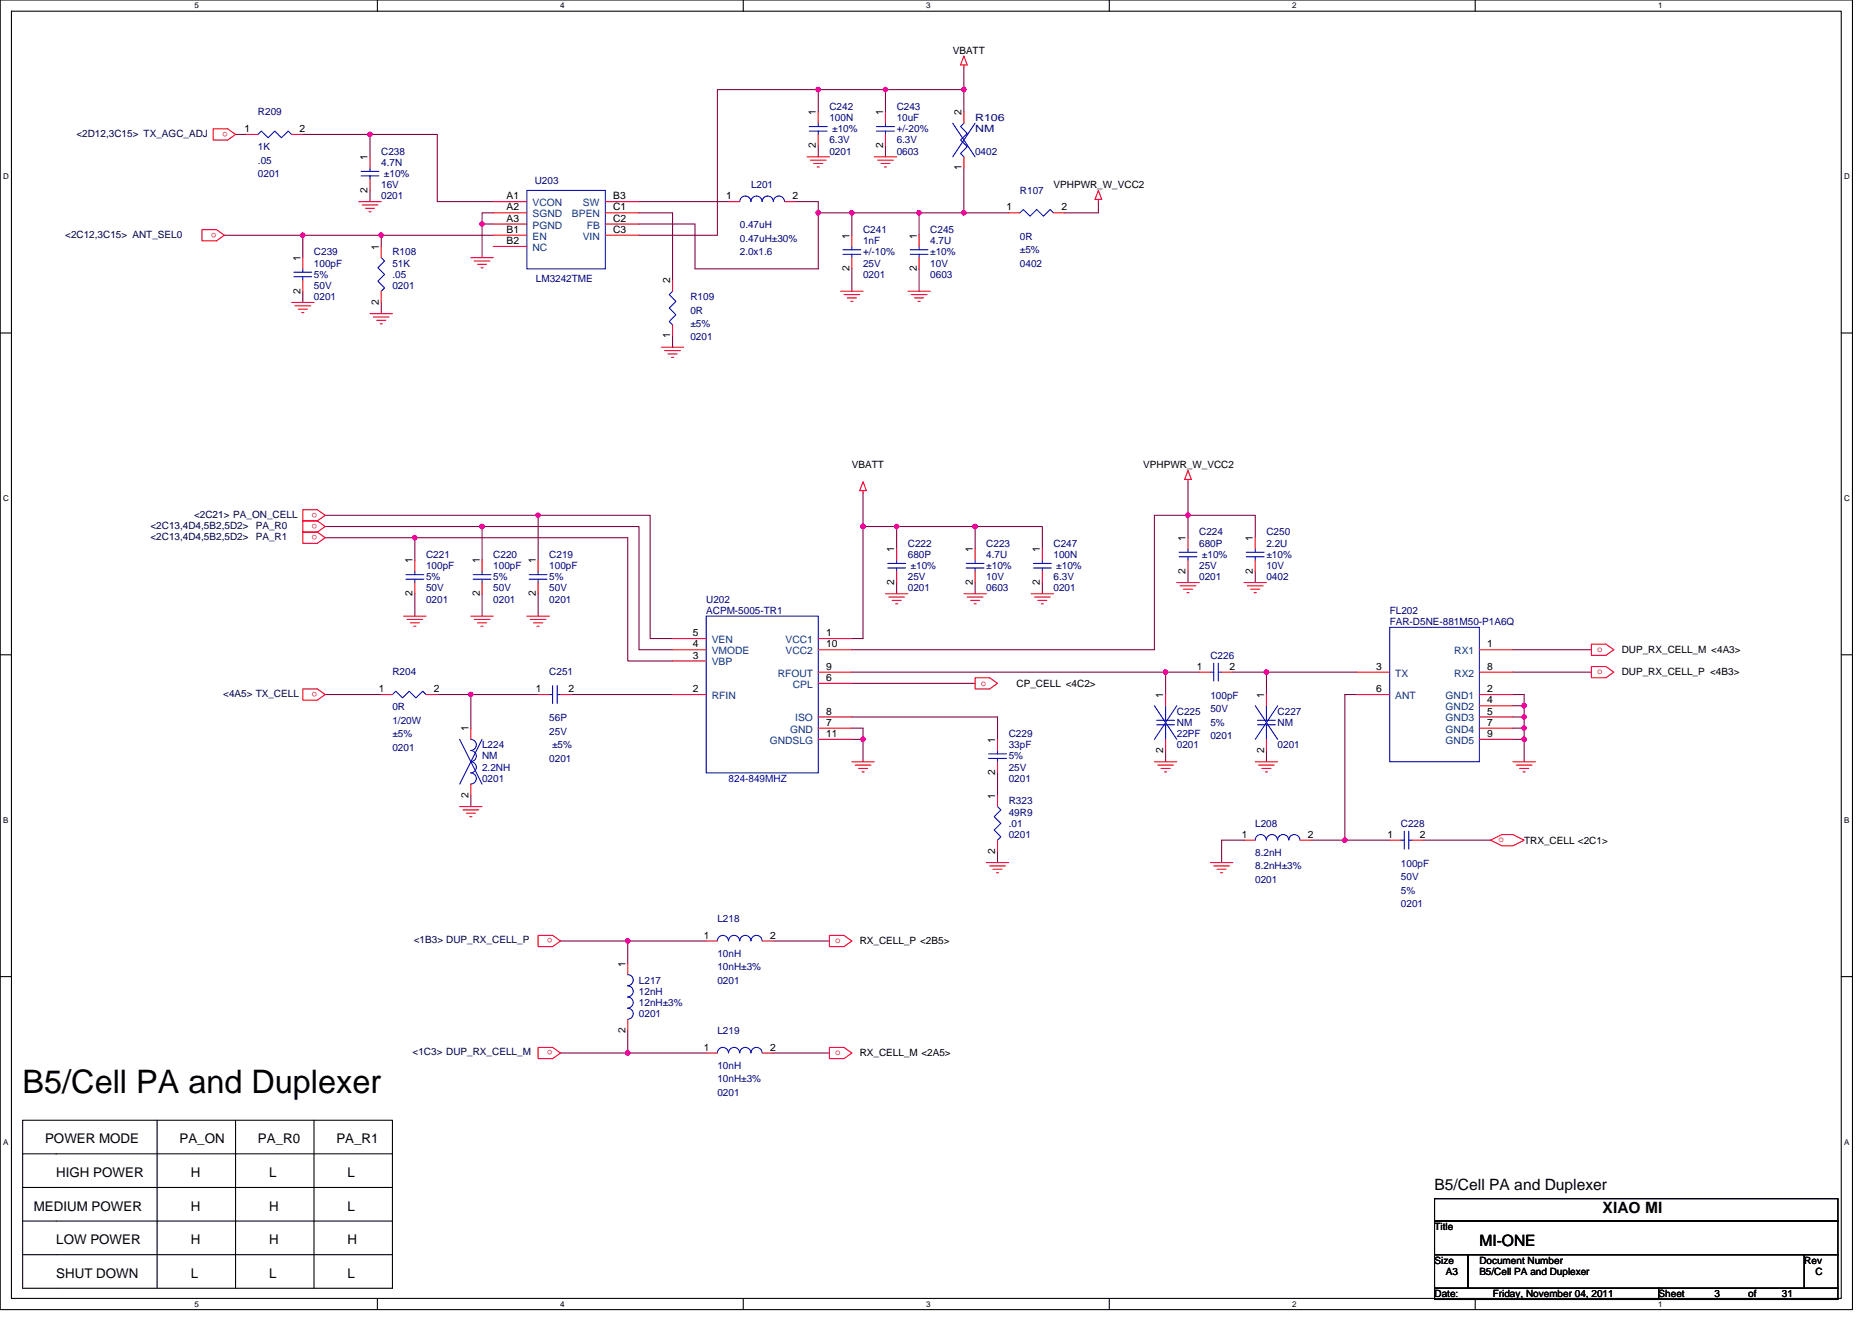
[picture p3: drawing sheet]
<svg xmlns="http://www.w3.org/2000/svg" width="297mm" height="210mm" viewBox="0 0 297 210" stroke-linecap="round" stroke-linejoin="round" font-family="sans-serif">
<path d="M0 0h293.9v207.9h-293.9zM1.8 1.8h290.4v204.3h-290.4z" fill="none" stroke="#000" stroke-width=".17"/>
<g fill="#fff">
<path d="M30.8 .2h.7v1.4h-.7z"/>
<path d="M30.8 206.3h.7v1.4h-.7z"/>
</g>
<path d="M59.9 0v1.8M59.9 206.1v1.8" fill="none" stroke="#000" stroke-width=".17"/>
<g fill="#fff">
<path d="M88.9 .2h.7v1.4h-.7z"/>
<path d="M88.9 206.3h.7v1.4h-.7z"/>
</g>
<path d="M117.9 0v1.8M117.9 206.1v1.8" fill="none" stroke="#000" stroke-width=".17"/>
<g fill="#fff">
<path d="M147 .2h.7v1.4h-.7z"/>
<path d="M147 206.3h.7v1.4h-.7z"/>
</g>
<path d="M176 0v1.8M176 206.1v1.8" fill="none" stroke="#000" stroke-width=".17"/>
<g fill="#fff">
<path d="M205 .2h.7v1.4h-.7z"/>
<path d="M205 206.3h.7v1.4h-.7z"/>
</g>
<path d="M234.1 0v1.8M234.1 206.1v1.8" fill="none" stroke="#000" stroke-width=".17"/>
<g fill="#fff">
<path d="M263.1 .2h.7v1.4h-.7z"/>
<path d="M263.1 206.3h.7v1.4h-.7z"/>
<path d="M.5 27.3h.9v1.4h-.9z"/>
<path d="M292.6 27.3h.9v1.4h-.9z"/>
<path d="M.5 78.4h.9v1.4h-.9z"/>
<path d="M292.6 78.4h.9v1.4h-.9z"/>
</g>
<path d="M0 52.9h1.8M292.2 52.9h1.7" fill="none" stroke="#000" stroke-width=".17"/>
<g fill="#fff">
<path d="M.5 129.5h.8v1.4h-.8z"/>
<path d="M292.6 129.5h.9v1.4h-.9z"/>
</g>
<path d="M0 103.9h1.8M292.2 103.9h1.7" fill="none" stroke="#000" stroke-width=".17"/>
<g fill="#fff">
<path d="M.5 180.5h.8v1.4h-.8z"/>
<path d="M292.6 180.5h.9v1.4h-.9z"/>
</g>
<g fill="none" stroke="#000" stroke-width=".17">
<path d="M0 155h1.8M292.2 155h1.7M3.6 177.8h58.7v26.7h-58.7zM24.9 177.8v26.7M37.4 177.8v26.7M49.8 177.8v26.7M3.6 183.1h58.7M3.6 188.5h58.7M3.6 193.8h58.7M3.6 199.1h58.7M227.6 190.2h64v3.6h-64zM227.6 193.8h64v5.3h-64z"/>
<path d="M227.6 199.1h5.4v5.4h-5.4zM233 199.1h53.3v5.4h-53.3zM286.3 199.1h5.3v5.4h-5.3zM227.6 204.5h35.6v1.7h-35.6zM263.2 204.5h28.4v1.7h-28.4z"/>
</g>
<g fill="none" stroke="#800040" stroke-width=".17">
<path d="M129.8 14.2h-16v23.1h-12.4M129.8 14.2v3.6M129.8 14.2h10.7M152.9 14.2h-12.4v3.6M152.9 14.2v3.6M152.9 10.7v3.5M35.6 37.3h12.4v3.6M37.4 21.3h1.8M48 21.3h10.7v3.6M48 37.3h12.5v1.8M58.7 21.3h10.7v10.7h8.9M58.7 30.2v1.8"/>
<path d="M60.5 37.3h17.8M78.3 35.6h-1.8v5.3M78.3 33.8h-1.8v1.8M101.4 33.8h5.3v10.7M101.4 32h14.2M126.3 32h3.5v1.8M129.8 33.8h5.4M129.8 23.1v1.8M129.8 33.8v8.9h-19.5v-7.1h-8.9M135.2 33.8h10.6M135.2 33.8v3.5M140.5 23.1v1.8"/>
<path d="M145.8 33.8v3.5M145.8 33.8h7.1M152.9 26.7v7.1h7.2M174.3 32v1.8h-5.4M48 46.2v1.8M60.5 48v1.8M106.7 53.3v1.8M135.2 42.7v3.5M145.8 42.7v3.5M136.9 78.2v5.4M188.5 76.5v5.3M51.6 81.8h33.8v7.1"/>
<path d="M51.6 83.6h24.9v5.3M51.6 85.3h14.2v3.6M65.8 85.3h33.8v19.6h7.1M65.8 94.2v3.6M76.5 83.6h24.9v19.5h5.3M76.5 94.2v3.6M85.4 81.8h17.8v19.5h3.5M85.4 94.2v3.6M136.9 83.6v17.7h-1.7M136.9 83.6h5.4M142.3 83.6v3.5M142.3 83.6h12.4"/>
<path d="M142.3 92.5v1.7M154.7 83.6h10.7v3.5M154.7 83.6v3.5M154.7 92.5v1.7M165.4 92.5v1.7M188.5 81.8h10.7v3.5M188.5 81.8h-5.3v21.3h-48M188.5 81.8v3.5M188.5 90.7v1.8M199.2 90.7v1.8M51.6 110.2h8.9M69.4 110.2h5.3v5.4"/>
<path d="M74.7 110.2h10.7M90.7 110.2h16M135.2 106.7h49.8M135.2 113.8h23.1v3.5M135.2 108.5h19.5M135.2 115.6h1.7v1.7M135.2 117.3h1.7M136.9 117.3v3.6M185 106.7v3.5M185 119.1v1.8M185 106.7h5.3M195.6 106.7h5.4"/>
<path d="M201 106.7v3.5M201 119.1v1.8M201 106.7h14.2M215.2 110.2h-1.8v23.1M240.1 103.1h12.4M240.1 106.7h12.4M240.1 110.2h1.7v1.8M240.1 112h1.7M240.1 113.8h1.7M240.1 115.6h1.7M240.1 117.3h1.7v3.6M241.8 112v1.8"/>
<path d="M241.8 113.8v1.8M241.8 115.6v1.7M74.7 126.2v1.8M158.3 122.7v3.5M158.3 135.1v1.8M197.4 133.3h-3.6v3.6M208.1 133.3h5.3M213.4 133.3h7.1M225.8 133.3h10.7M88.9 149.4h10.7v3.5M99.6 149.4h12.5M122.7 149.4h8.9"/>
<path d="M88.9 167.1h10.7M99.6 167.1h12.5M99.6 163.6v3.5M122.7 167.1h8.9"/>
</g>
<g fill="#f0f" stroke="#f0f" stroke-width=".17">
<circle cx="85.4" cy="81.8" r=".35"/>
<circle cx="76.5" cy="83.6" r=".35"/>
<circle cx="65.8" cy="85.3" r=".35"/>
<circle cx="184.9" cy="106.7" r=".35"/>
<circle cx="200.9" cy="106.7" r=".35"/>
<circle cx="213.4" cy="133.3" r=".35"/>
<circle cx="241.8" cy="112" r=".35"/>
<circle cx="241.8" cy="113.8" r=".35"/>
<circle cx="241.8" cy="117.3" r=".35"/>
<circle cx="136.9" cy="117.3" r=".35"/>
<circle cx="241.8" cy="115.6" r=".35"/>
<circle cx="99.6" cy="167.1" r=".35"/>
<circle cx="99.6" cy="149.3" r=".35"/>
<circle cx="58.7" cy="21.3" r=".35"/>
<circle cx="60.5" cy="37.3" r=".35"/>
<circle cx="135.2" cy="33.8" r=".35"/>
<circle cx="152.9" cy="14.2" r=".35"/>
<circle cx="74.7" cy="110.2" r=".35"/>
<circle cx="136.9" cy="83.6" r=".35"/>
<circle cx="154.7" cy="83.6" r=".35"/>
<circle cx="142.3" cy="83.6" r=".35"/>
<circle cx="188.5" cy="81.8" r=".35"/>
<circle cx="129.8" cy="14.2" r=".35"/>
<circle cx="140.5" cy="14.2" r=".35"/>
<circle cx="152.9" cy="33.8" r=".35"/>
<circle cx="145.8" cy="33.8" r=".35"/>
<circle cx="129.8" cy="33.8" r=".35"/>
<circle cx="76.5" cy="35.5" r=".35"/>
<circle cx="48" cy="37.3" r=".35"/>
</g>
<g fill="none" stroke="#f00" stroke-width=".17">
<path d="M129.8 17.8v1.8M140.5 17.8v1.8M152.9 8.9l.6 1.4h-1.1zM152.9 10.3v.4M152.9 17.8v1.8M32 36.4h2.4l1.2 .9-1.2 .9h-2.4zM33.8 20.4h2.3l1.3 .9-1.3 .9h-2.3zM39.2 21.3h1.7M46.3 21.3h1.7M56.9 32h3.6M57.5 32.5h2.5M58 33.1h1.4"/>
<path d="M58.5 33.6h.4M58.7 24.9v1.8M58.7 28.4v1.8M60.5 39.1v1.8M78.3 32h5.3M78.3 33.8h5.3M78.3 35.6h5.3M78.3 37.3h5.3M78.3 39.1h5.3M96.1 32h5.3M96.1 33.8h5.3M96.1 35.6h5.3"/>
<path d="M96.1 37.3h5.3M115.6 32h1.8M124.5 32h1.8M128.1 24.9h3.5M128.6 25.4h2.5M129.1 26h1.5M129.7 26.5h.3M129.8 21.3v1.8M135.2 37.3v1.8M138.7 24.9h3.6M139.3 25.4h2.4M139.8 26h1.4"/>
<path d="M140.3 26.5h.4M140.5 21.3v1.8M145.8 37.3v1.8M152.9 24.9v1.8M160.1 33.8h1.7M167.2 33.8h1.7M174.3 30.2l.5 1.4h-1zM174.3 31.6v.4M46.3 48h3.5M46.8 48.5h2.5M47.3 49.1h1.5M47.9 49.6h.3"/>
<path d="M48 40.9v1.8M48 44.4v1.8M58.7 49.8h3.6M59.2 50.3h2.5M59.8 50.8h1.4M60.3 51.4h.4M60.5 46.2v1.8M74.7 40.9h3.6M75.2 41.4h2.5M75.8 42h1.4M76.3 42.5h.4M104.9 55.1h3.6"/>
<path d="M105.5 55.6h2.5M106 56.2h1.4M106.5 56.7h.4M106.7 51.6v1.7M106.7 44.4v1.8M133.4 46.2h3.5M133.9 46.8h2.5M134.4 47.3h1.5M135 47.8h.3M135.2 40.9v1.8M144.1 46.2h3.5M144.6 46.8h2.5"/>
<path d="M145.1 47.3h1.5M145.7 47.8h.3M145.8 40.9v1.8M136.9 76.5l.6 1.4h-1.1zM136.9 77.9v.3M188.5 74.7l.5 1.4h-1zM188.5 76.1v.4M48 80.9h2.4l1.2 .9-1.2 .9h-2.4zM48 84.5h2.4l1.2 .8-1.2 .9h-2.4zM50.4 82.7l1.2 .9-1.2 .9M50.4 82.7h-2.4v1.8h2.4M64 97.8h3.6"/>
<path d="M64.6 98.3h2.5M65.1 98.8h1.4M65.7 99.4h.3M65.8 88.9v1.8M65.8 92.5v1.7M74.7 97.8h3.6M75.2 98.3h2.5M75.8 98.8h1.4M76.3 99.4h.4M76.5 88.9v1.8M76.5 92.5v1.7M83.6 97.8h3.6"/>
<path d="M84.1 98.3h2.5M84.7 98.8h1.4M85.2 99.4h.4M85.4 88.9v1.8M85.4 92.5v1.7M140.5 94.2h3.6M141 94.8h2.5M141.6 95.3h1.4M142.1 95.8h.3M142.3 87.1v1.8M142.3 90.7v1.8M152.9 94.2h3.6"/>
<path d="M153.5 94.8h2.5M154 95.3h1.4M154.6 95.8h.3M154.7 87.1v1.8M154.7 90.7v1.8M163.6 94.2h3.6M164.1 94.8h2.5M164.7 95.3h1.4M165.2 95.8h.4M165.4 87.1v1.8M165.4 90.7v1.8M186.7 92.5h3.6"/>
<path d="M187.3 93h2.5M187.8 93.5h1.4M188.3 94.1h.4M188.5 85.3v1.8M188.5 88.9v1.8M197.4 92.5h3.6M197.9 93h2.5M198.5 93.5h1.4M199 94.1h.3M199.2 85.3v1.8M199.2 88.9v1.8M48 109.3h2.4l1.2 .9-1.2 .9h-2.4z"/>
<path d="M60.5 110.2h1.8M67.6 110.2h1.8M74.7 115.6v1.7M85.4 110.2h1.8M88.9 110.2h1.8M106.7 110.2h5.4M106.7 104.9h5.4M106.7 103.1h5.4M106.7 101.3h5.4M129.8 101.3h5.4M129.8 103.1h5.4M129.8 106.7h5.4"/>
<path d="M129.8 113.8h5.4M129.8 108.5h5.4M129.8 115.6h5.4M129.8 117.3h5.4M154.7 107.6h2.3l1.3 .9-1.3 .8h-2.3zM158.3 117.3v1.8M185 110.2v1.8M185 117.3v1.8M190.3 106.7h1.8M193.8 106.7h1.8M201 110.2v1.8M201 117.3v1.8"/>
<path d="M215.2 110.2h5.3M215.2 106.7h5.3M234.7 103.1h5.4M234.7 106.7h5.4M234.7 110.2h5.4M234.7 112h5.4M234.7 113.8h5.4M234.7 115.6h5.4M234.7 117.3h5.4M252.5 102.2h2.3l1.3 .9-1.3 .9h-2.3zM252.5 105.8h2.3l1.3 .9-1.3 .9h-2.3zM72.9 128h3.6"/>
<path d="M73.5 128.5h2.5M74 129.1h1.4M74.5 129.6h.4M74.7 124.5v1.7M135.2 120.9h3.5M135.7 121.4h2.5M136.2 122h1.5M136.8 122.5h.3M156.5 136.9h3.6M157 137.4h2.5M157.6 138h1.4M158.1 138.5h.4"/>
<path d="M158.3 126.2v1.8M158.3 133.3v1.8M158.3 120.9v1.8M183.2 120.9h3.5M183.7 121.4h2.5M184.2 122h1.5M184.8 122.5h.3M192.1 136.9h3.5M192.6 137.4h2.5M193.1 138h1.5M193.7 138.5h.3M197.4 133.3h1.8"/>
<path d="M199.2 120.9h3.5M199.7 121.4h2.5M200.2 122h1.5M200.8 122.5h.3M206.3 133.3h1.8M220.5 133.3h1.8M224.1 133.3h1.7M236.5 133.3l1.8-.8h1.8l1.7 .8-1.7 .9h-1.8zM240.1 120.9h3.5M240.6 121.4h2.5M241.1 122h1.5M241.7 122.5h.3"/>
<path d="M85.4 148.5h2.3l1.2 .9-1.2 .8h-2.3zM99.6 152.9v1.8M112.1 149.4h1.7M120.9 149.4h1.8M131.6 148.5h2.3l1.3 .9-1.3 .8h-2.3zM85.4 166.2h2.3l1.2 .9-1.2 .9h-2.3zM99.6 161.8v1.8M112.1 167.1h1.7M120.9 167.1h1.8M131.6 166.2h2.3l1.3 .9-1.3 .9h-2.3z"/>
</g>
<g fill="none" stroke="#00f" stroke-width=".17">
<path d="M129.8 19.6v.5M140.5 19.6v.5M151.2 19.6l3.5 5.3M152.9 19.6l-.5 .5 1.1 1.1-1.1 1 1.1 1.1-1.1 1.1 .5 .5M154.7 19.6l-3.5 5.3M40.9 21.3l.6-.5 1 1.1 1.1-1.1 1.1 1.1 1-1.1 .6 .5M57.3 27.2h2.8M57.3 27.9h2.8M58.7 26.7v.5M58.7 27.9v.5M83.6 30.2h12.5v12.5h-12.5zM119.1 32a.88 .88 0 0 0-.8-.9 .88 .88 0 0 0-.9 .9"/>
<path d="M120.9 32a.88 .88 0 0 0-.9-.9 .88 .88 0 0 0-.8 .9M122.7 32a.88 .88 0 0 0-.9-.9 .88 .88 0 0 0-.9 .9M124.5 32a.88 .88 0 0 0-.9-.9 .88 .88 0 0 0-.9 .9M128.4 20.1h2.9M128.4 20.8h2.9M129.8 20.8v.5M133.7 39.6h2.9M135.2 39.1v.5M139.1 20.1h2.8M139.1 20.8h2.8M140.5 20.8v.5M144.4 39.6h2.9"/>
<path d="M145.8 39.1v.5M161.8 33.8l.6-.5 1 1 1.1-1 1.1 1 1-1 .6 .5M46.6 43.2h2.9M46.6 43.9h2.9M48 42.7v.5M48 43.9v.5M60.5 40.9l.5 .5-1 1.1 1 1.1-1 1 1 1.1-.5 .5M106.7 46.2l-.5 .6 1 1-1 1.1 1 1.1-1 1 .5 .6M133.7 40.4h2.9M135.2 40.4v.5M144.4 40.4h2.9M145.8 40.4v.5"/>
<path d="M64.4 91.2h2.8M64.4 91.9h2.8M65.8 90.7v.5M65.8 91.9v.6M75.1 91.2h2.8M75.1 91.9h2.8M76.5 90.7v.5M76.5 91.9v.6M84 91.2h2.8M84 91.9h2.8M85.4 90.7v.5M85.4 91.9v.6"/>
<path d="M112.1 97.8h17.7v24.9h-17.7zM140.9 89.4h2.8M140.9 90.1h2.8M142.3 88.9v.5M142.3 90.1v.6M153.3 89.4h2.8M153.3 90.1h2.8M154.7 88.9v.5M154.7 90.1v.6M164 89.4h2.8M164 90.1h2.8M165.4 88.9v.5"/>
<path d="M165.4 90.1v.6M187.1 87.7h2.8M187.1 88.4h2.8M188.5 87.1v.6M188.5 88.4v.5M197.8 87.7h2.8M197.8 88.4h2.8M199.2 87.1v.6M199.2 88.4v.5M220.5 99.6h14.2v21.3h-14.2zM62.3 110.2l.5-.5 1.1 1.1 1-1.1 1.1 1.1 1.1-1.1 .5 .5M72.9 117.3l3.6 7.2"/>
<path d="M74.7 117.3a.88 .88 0 0 1 .9 .9 .88 .88 0 0 1-.9 .9M74.7 119.1a.88 .88 0 0 1 .9 .9 .88 .88 0 0 1-.9 .9M76.5 117.3l-3.6 7.2M87.2 110.2h.5M87.7 108.8v2.9M88.4 108.8v2.9M88.4 110.2h.5M156.9 119.7h2.8M158.3 119.1v.6M183.2 112l3.5 5.3M183.5 114.3h2.9M183.5 115h2.9"/>
<path d="M185 112v2.3M185 115v2.3M186.7 112l-3.5 5.3M192.1 106.7h.5M192.6 105.3v2.8M193.3 105.3v2.8M193.3 106.7h.5M199.2 112l3.5 5.3M199.5 114.3h2.9M199.5 115h2.9M201 112v2.3M201 115v2.3"/>
<path d="M202.7 112l-3.5 5.3M74.7 120.9a.88 .88 0 0 1 .9 .9 .88 .88 0 0 1-.9 .9M74.7 122.7a.88 .88 0 0 1 .9 .9 .88 .88 0 0 1-.9 .8M156.9 120.4h2.8M158.3 128l.5 .5-1 1.1 1 1.1-1 1 1 1.1-.5 .6M158.3 120.4v.5M200.9 133.3a.88 .88 0 0 0-.8-.8 .88 .88 0 0 0-.9 .8M202.7 133.3a.88 .88 0 0 0-.9-.8 .88 .88 0 0 0-.8 .8M206.3 133.3a.89 .89 0 0 0-.9-.8 .89 .89 0 0 0-.9 .8 .88 .88 0 0 0-.9-.8 .88 .88 0 0 0-.9 .8M222.3 133.3h.5M222.8 131.9v2.9M223.5 131.9v2.9"/>
<path d="M223.5 133.3h.6M99.6 154.7a.88 .88 0 0 1 .9 .9 .88 .88 0 0 1-.9 .8 .89 .89 0 0 1 .9 .9 .89 .89 0 0 1-.9 .9 .89 .89 0 0 1 .9 .9 .89 .89 0 0 1-.9 .9M119.1 149.3a.89 .89 0 0 0-.8-.8 .89 .89 0 0 0-.9 .8 .89 .89 0 0 0-.9-.8 .89 .89 0 0 0-.9 .8 .88 .88 0 0 0-.9-.8 .88 .88 0 0 0-.9 .8M120.9 149.3a.88 .88 0 0 0-.9-.8 .88 .88 0 0 0-.8 .8M99.6 160a.88 .88 0 0 1 .9 .9 .88 .88 0 0 1-.9 .9M119.1 167.1a.89 .89 0 0 0-.8-.9 .89 .89 0 0 0-.9 .9 .89 .89 0 0 0-.9-.9 .89 .89 0 0 0-.9 .9 .88 .88 0 0 0-.9-.9 .88 .88 0 0 0-.9 .9M120.9 167.1a.88 .88 0 0 0-.9-.9 .88 .88 0 0 0-.8 .9"/>
</g>
<text font-size="5.1" x="3.6" y="173.5">B5/Cell PA and Duplexer</text>
<g font-size="2.5">
<text x="227.6" y="188.9">B5/Cell PA and Duplexer</text>
<text x="234.7" y="197.8">MI-ONE</text>
<text x="254.3" y="192.5">XIAO MI</text>
</g>
<g font-size="2.1">
<text x="7.2" y="181.5">POWER MODE</text>
<text x="28.5" y="181.5">PA_ON</text>
<text x="40.9" y="181.5">PA_R0</text>
<text x="53.4" y="181.5">PA_R1</text>
<text x="8.9" y="186.8">HIGH POWER</text>
<text x="30.3" y="186.8">H</text>
<text x="42.7" y="186.8">L</text>
<text x="55.2" y="186.8">L</text>
<text x="5.4" y="192.2">MEDIUM POWER</text>
<text x="8.9" y="197.5">LOW POWER</text>
<text x="30.3" y="192.2">H</text>
<text x="30.3" y="197.5">H</text>
<text x="42.7" y="192.2">H</text>
<text x="42.7" y="197.5">H</text>
<text x="55.2" y="192.2">L</text>
<text x="55.2" y="197.5">H</text>
<text x="8.9" y="202.8">SHUT DOWN</text>
<text x="30.3" y="202.8">L</text>
<text x="42.7" y="202.8">L</text>
<text x="55.2" y="202.8">L</text>
</g>
<g font-size="1.6">
<text x="151.2" y="8.5">VBATT</text>
<text x="38.8" y="21">1</text>
<text x="47.5" y="21">2</text>
<text x="129.5" y="23.5" transform="rotate(-90 129.5 23.5)">2</text>
<text x="129.5" y="18.3" transform="rotate(-90 129.5 18.3)">1</text>
<text x="140.1" y="23.5" transform="rotate(-90 140.1 23.5)">2</text>
<text x="140.1" y="18.3" transform="rotate(-90 140.1 18.3)">1</text>
<text x="152.6" y="18.3" transform="rotate(-90 152.6 18.3)">2</text>
<text x="58.3" y="25.4" transform="rotate(-90 58.3 25.4)">1</text>
<text x="152.6" y="27.1" transform="rotate(-90 152.6 27.1)">1</text>
<text x="167.2" y="29.9">VPHPWR_W_VCC2</text>
<text x="58.3" y="30.6" transform="rotate(-90 58.3 30.6)">2</text>
<text x="80.4" y="31.6">A1</text>
<text x="80.4" y="33.4">A2</text>
<text x="80.4" y="35.2">A3</text>
<text x="97.3" y="33.4">C1</text>
<text x="97.3" y="31.6">B3</text>
<text x="97.3" y="35.2">C2</text>
<text x="115.2" y="31.6">1</text>
<text x="125.7" y="31.6">2</text>
<text x="159.7" y="33.4">1</text>
<text x="168.4" y="33.4">2</text>
<text x="47.7" y="41.4" transform="rotate(-90 47.7 41.4)">1</text>
<text x="60.1" y="39.6" transform="rotate(-90 60.1 39.6)">1</text>
<text x="80.4" y="37">B1</text>
<text x="80.4" y="38.7">B2</text>
<text x="97.3" y="37">C3</text>
<text x="134.8" y="37.9" transform="rotate(-90 134.8 37.9)">1</text>
<text x="145.5" y="37.9" transform="rotate(-90 145.5 37.9)">1</text>
<text x="47.7" y="46.6" transform="rotate(-90 47.7 46.6)">2</text>
<text x="106.3" y="45" transform="rotate(-90 106.3 45)">2</text>
<text x="134.8" y="43.1" transform="rotate(-90 134.8 43.1)">2</text>
<text x="145.5" y="43.1" transform="rotate(-90 145.5 43.1)">2</text>
<text x="60.1" y="48.4" transform="rotate(-90 60.1 48.4)">2</text>
<text x="106.3" y="53.7" transform="rotate(-90 106.3 53.7)">1</text>
<text x="135.2" y="74.3">VBATT</text>
<text x="181.4" y="74.3">VPHPWR_W_VCC2</text>
<text x="65.4" y="89.4" transform="rotate(-90 65.4 89.4)">1</text>
<text x="76.1" y="89.4" transform="rotate(-90 76.1 89.4)">1</text>
<text x="85" y="89.4" transform="rotate(-90 85 89.4)">1</text>
<text x="141.9" y="87.7" transform="rotate(-90 141.9 87.7)">1</text>
<text x="154.3" y="87.7" transform="rotate(-90 154.3 87.7)">1</text>
<text x="165" y="87.7" transform="rotate(-90 165 87.7)">1</text>
<text x="188.1" y="85.9" transform="rotate(-90 188.1 85.9)">1</text>
<text x="198.8" y="85.9" transform="rotate(-90 198.8 85.9)">1</text>
<text x="65.4" y="94.6" transform="rotate(-90 65.4 94.6)">2</text>
<text x="76.1" y="94.6" transform="rotate(-90 76.1 94.6)">2</text>
<text x="85" y="94.6" transform="rotate(-90 85 94.6)">2</text>
<text x="141.9" y="92.8" transform="rotate(-90 141.9 92.8)">2</text>
<text x="154.3" y="92.8" transform="rotate(-90 154.3 92.8)">2</text>
<text x="165" y="92.8" transform="rotate(-90 165 92.8)">2</text>
<text x="188.1" y="91.1" transform="rotate(-90 188.1 91.1)">2</text>
<text x="198.8" y="91.1" transform="rotate(-90 198.8 91.1)">2</text>
<text x="109.9" y="101">5</text>
<text x="131.1" y="101">1</text>
<text x="109.9" y="104.5">3</text>
<text x="109.9" y="102.7">4</text>
<text x="131.1" y="106.3">9</text>
<text x="131.1" y="102.7">10</text>
<text x="189.9" y="106.3">1</text>
<text x="195.1" y="106.3">2</text>
<text x="218.4" y="106.3">3</text>
<text x="236" y="102.7">1</text>
<text x="236" y="106.3">8</text>
<text x="257.3" y="103.7">DUP_RX_CELL_M &lt;4A3&gt;</text>
<text x="257.3" y="107.2">DUP_RX_CELL_P &lt;4B3&gt;</text>
<text x="60.1" y="109.9">1</text>
<text x="68.9" y="109.9">2</text>
<text x="85" y="109.9">1</text>
<text x="90.2" y="109.9">2</text>
<text x="109.9" y="109.9">2</text>
<text x="131.1" y="108.1">6</text>
<text x="131.1" y="113.4">8</text>
<text x="161.3" y="109">CP_CELL &lt;4C2&gt;</text>
<text x="184.6" y="110.8" transform="rotate(-90 184.6 110.8)">1</text>
<text x="200.6" y="110.8" transform="rotate(-90 200.6 110.8)">1</text>
<text x="218.4" y="109.9">6</text>
<text x="236" y="109.9">2</text>
<text x="236" y="111.6">4</text>
<text x="236" y="113.4">5</text>
<text x="74.3" y="116.1" transform="rotate(-90 74.3 116.1)">1</text>
<text x="131.1" y="117">11</text>
<text x="131.1" y="115.2">7</text>
<text x="157.9" y="117.9" transform="rotate(-90 157.9 117.9)">1</text>
<text x="184.6" y="119.5" transform="rotate(-90 184.6 119.5)">2</text>
<text x="200.6" y="119.5" transform="rotate(-90 200.6 119.5)">2</text>
<text x="236" y="115.2">7</text>
<text x="236" y="117">9</text>
<text x="157.9" y="123.1" transform="rotate(-90 157.9 123.1)">2</text>
<text x="74.3" y="126.6" transform="rotate(-90 74.3 126.6)">2</text>
<text x="157.9" y="126.8" transform="rotate(-90 157.9 126.8)">1</text>
<text x="157.9" y="135.5" transform="rotate(-90 157.9 135.5)">2</text>
<text x="197" y="133">1</text>
<text x="207.5" y="133">2</text>
<text x="220.2" y="133">1</text>
<text x="225.3" y="133">2</text>
<text x="241.8" y="133.9">TRX_CELL &lt;2C1&gt;</text>
<text x="111.7" y="149">1</text>
<text x="122.2" y="149">2</text>
<text x="136.4" y="149.9">RX_CELL_P &lt;2B5&gt;</text>
<text x="99.2" y="153.4" transform="rotate(-90 99.2 153.4)">1</text>
<text x="99.2" y="164" transform="rotate(-90 99.2 164)">2</text>
<text x="111.7" y="166.8">1</text>
<text x="122.2" y="166.8">2</text>
<text x="136.4" y="167.7">RX_CELL_M &lt;2A5&gt;</text>
<text x="227.6" y="195.2">Title</text>
<text x="227.6" y="200.6">Size</text>
<text x="229.4" y="202.3">A3</text>
<text x="234.7" y="200.6">Document Number</text>
<text x="234.7" y="202.3">B5/Cell PA and Duplexer</text>
<text x="286.3" y="200.6">Rev</text>
<text x="288.1" y="202.3">C</text>
<text x="227.6" y="205.9">Date:</text>
<text x="236.9" y="205.9">Friday, November 04, 2011</text>
<text x="263.2" y="205.9">Sheet</text>
<text x="272.1" y="205.9">3</text>
<text x="277.4" y="205.9">of</text>
<text x="282.7" y="205.9">31</text>
</g>
<g font-size="1.6" fill="#000080">
<text x="131.6" y="17.4">C242</text>
<text x="142.3" y="17.4">C243</text>
<text x="40.9" y="18.3">R209</text>
<text x="40.9" y="23.8">1K</text>
<text x="131.6" y="19.2">100N</text>
<text x="131.6" y="22.8">6.3V</text>
<text x="132.1" y="21">±10%</text>
<text x="142.3" y="19.2">10uF</text>
<text x="142.3" y="22.8">6.3V</text>
<text x="142.3" y="21">+/-20%</text>
<text x="154.7" y="19.2">R106</text>
<text x="154.7" y="21">NM</text>
<text x="40.9" y="26">.05</text>
<text x="40.9" y="28.1">0201</text>
<text x="60.5" y="24.5">C238</text>
<text x="60.5" y="26.3">4.7N</text>
<text x="60.5" y="29.9">16V</text>
<text x="60.9" y="28.1">±10%</text>
<text x="84.9" y="29.1">U203</text>
<text x="119.2" y="29.9">L201</text>
<text x="131.6" y="24.5">0201</text>
<text x="142.3" y="24.5">0603</text>
<text x="154.7" y="24.5">0402</text>
<text x="60.5" y="31.6">0201</text>
<text x="161.8" y="30.8">R107</text>
<text x="49.8" y="40.5">C239</text>
<text x="62.3" y="40.5">R108</text>
<text x="117.4" y="36.3">0.47uH</text>
<text x="117.4" y="38.4">0.47uH±30%</text>
<text x="117.4" y="40.5">2.0x1.6</text>
<text x="136.9" y="37">C241</text>
<text x="136.9" y="38.8">1nF</text>
<text x="136.9" y="40.5">+/-10%</text>
<text x="147.6" y="37">C245</text>
<text x="147.6" y="38.8">4.7U</text>
<text x="147.6" y="40.5">±10%</text>
<text x="161.8" y="38">0R</text>
<text x="161.8" y="40.2">±5%</text>
<text x="49.8" y="42.3">100pF</text>
<text x="49.8" y="45.9">50V</text>
<text x="49.8" y="44.1">5%</text>
<text x="49.8" y="47.6">0201</text>
<text x="62.3" y="42.3">51K</text>
<text x="62.3" y="44.1">.05</text>
<text x="62.3" y="45.9">0201</text>
<text x="85" y="44.8">LM3242TME</text>
<text x="109.6" y="47.6">R109</text>
<text x="136.9" y="42.3">25V</text>
<text x="136.9" y="44.1">0201</text>
<text x="147.6" y="42.3">10V</text>
<text x="147.6" y="44.1">0603</text>
<text x="161.8" y="42.3">0402</text>
<text x="109.6" y="49.8">0R</text>
<text x="109.6" y="51.9">±5%</text>
<text x="109.6" y="54">0201</text>
<text x="67.6" y="88.5">C221</text>
<text x="78.3" y="88.5">C220</text>
<text x="87.2" y="88.5">C219</text>
<text x="144.1" y="86.8">C222</text>
<text x="144.1" y="88.5">680P</text>
<text x="156.5" y="86.8">C223</text>
<text x="156.5" y="88.5">4.7U</text>
<text x="167.2" y="86.8">C247</text>
<text x="167.2" y="88.5">100N</text>
<text x="190.3" y="85">C224</text>
<text x="190.3" y="86.8">680P</text>
<text x="190.7" y="88.5">±10%</text>
<text x="201" y="85">C250</text>
<text x="201" y="86.8">2.2U</text>
<text x="201" y="88.5">±10%</text>
<text x="67.6" y="90.3">100pF</text>
<text x="67.6" y="95.7">0201</text>
<text x="67.6" y="93.9">50V</text>
<text x="67.6" y="92.1">5%</text>
<text x="78.3" y="90.3">100pF</text>
<text x="78.3" y="95.7">0201</text>
<text x="78.3" y="93.9">50V</text>
<text x="78.3" y="92.1">5%</text>
<text x="87.2" y="90.3">100pF</text>
<text x="87.2" y="95.7">0201</text>
<text x="87.2" y="93.9">50V</text>
<text x="87.2" y="92.1">5%</text>
<text x="112.1" y="95.7">U202</text>
<text x="144.1" y="92.1">25V</text>
<text x="144.1" y="93.9">0201</text>
<text x="144.5" y="90.3">±10%</text>
<text x="156.5" y="92.1">10V</text>
<text x="156.5" y="90.3">±10%</text>
<text x="156.5" y="93.9">0603</text>
<text x="167.2" y="92.1">6.3V</text>
<text x="167.2" y="93.9">0201</text>
<text x="167.6" y="90.3">±10%</text>
<text x="190.3" y="90.3">25V</text>
<text x="190.3" y="92.1">0201</text>
<text x="201" y="90.3">10V</text>
<text x="201" y="92.1">0402</text>
<text x="112.1" y="97.4">ACPM-5005-TR1</text>
<text x="220.5" y="97.4">FL202</text>
<text x="220.5" y="99.2">FAR-D5NE-881M50-P1A6Q</text>
<text x="62.3" y="107.2">R204</text>
<text x="87.2" y="107.2">C251</text>
<text x="192.1" y="104.5">C226</text>
<text x="62.3" y="112.7">0R</text>
<text x="186.7" y="113.4">C225</text>
<text x="192.1" y="110.9">100pF</text>
<text x="192.1" y="113.1">50V</text>
<text x="202.7" y="113.4">C227</text>
<text x="62.3" y="117">±5%</text>
<text x="62.3" y="119.1">0201</text>
<text x="62.3" y="114.9">1/20W</text>
<text x="76.5" y="118.8">L224</text>
<text x="87.2" y="114.5">56P</text>
<text x="87.2" y="116.6">25V</text>
<text x="87.6" y="118.8">±5%</text>
<text x="160.1" y="117">C229</text>
<text x="160.1" y="118.8">33pF</text>
<text x="186.7" y="115.2">NM</text>
<text x="186.7" y="118.8">0201</text>
<text x="192.1" y="117.3">0201</text>
<text x="192.1" y="115.2">5%</text>
<text x="202.7" y="115.2">NM</text>
<text x="202.7" y="118.8">0201</text>
<text x="76.5" y="120.5">NM</text>
<text x="76.5" y="124.1">0201</text>
<text x="87.2" y="120.9">0201</text>
<text x="160.1" y="124.1">0201</text>
<text x="160.1" y="122.3">25V</text>
<text x="160.1" y="120.5">5%</text>
<text x="160.1" y="127.7">R323</text>
<text x="160.1" y="129.4">49R9</text>
<text x="160.1" y="131.2">.01</text>
<text x="199.2" y="131.2">L208</text>
<text x="222.3" y="131.2">C228</text>
<text x="160.1" y="133">0201</text>
<text x="199.2" y="135.8">8.2nH</text>
<text x="199.2" y="138">8.2nH±3%</text>
<text x="222.3" y="137.6">100pF</text>
<text x="199.2" y="140.1">0201</text>
<text x="222.3" y="139.7">50V</text>
<text x="222.3" y="141.9">5%</text>
<text x="113.8" y="146.3">L218</text>
<text x="222.3" y="144">0201</text>
<text x="113.8" y="151.8">10nH</text>
<text x="113.8" y="154">10nH±3%</text>
<text x="101.4" y="156.1">L217</text>
<text x="101.4" y="157.9">12nH</text>
<text x="101.4" y="159.7">12nH±3%</text>
<text x="101.4" y="161.4">0201</text>
<text x="113.8" y="156.1">0201</text>
<text x="113.8" y="164.1">L219</text>
<text x="113.8" y="169.6">10nH</text>
<text x="113.8" y="171.7">10nH±3%</text>
<text x="113.8" y="173.9">0201</text>
</g>
<g font-size="1.6" fill="#000040">
<text x="12.1" y="21.7">&lt;2D12,3C15&gt; TX_AGC_ADJ</text>
<text x="10.3" y="37.7">&lt;2C12,3C15&gt; ANT_SEL0</text>
<text x="23.9" y="83.9">&lt;2C13,4D4,5B2,5D2&gt;</text>
<text x="30.8" y="82.1">&lt;2C21&gt; PA_ON_CELL</text>
<text x="40.6" y="83.9">PA_R0</text>
<text x="23.9" y="85.7">&lt;2C13,4D4,5B2,5D2&gt;</text>
<text x="40.6" y="85.7">PA_R1</text>
<text x="35.4" y="110.6">&lt;4A5&gt; TX_CELL</text>
<text x="65.7" y="149.7">&lt;1B3&gt; DUP_RX_CELL_P</text>
<text x="65.5" y="167.5">&lt;1C3&gt; DUP_RX_CELL_M</text>
</g>
<g font-size="1.6" fill="#f00">
<text x="36.1" y="20.9" transform="rotate(180 36.1 20.9)">o</text>
<text x="34.4" y="36.9" transform="rotate(180 34.4 36.9)">o</text>
<text x="50.4" y="81.4" transform="rotate(180 50.4 81.4)">o</text>
<text x="50.4" y="83.1" transform="rotate(180 50.4 83.1)">o</text>
<text x="50.4" y="84.9" transform="rotate(180 50.4 84.9)">o</text>
<text x="253.4" y="103.5">o</text>
<text x="253.4" y="107">o</text>
<text x="50.4" y="109.8" transform="rotate(180 50.4 109.8)">o</text>
<text x="155.6" y="108.8">o</text>
<text x="237.8" y="133.7">o</text>
<text x="87.7" y="148.9" transform="rotate(180 87.7 148.9)">o</text>
<text x="132.5" y="149.7">o</text>
<text x="87.7" y="166.7" transform="rotate(180 87.7 166.7)">o</text>
<text x="132.5" y="167.5">o</text>
</g>
<g font-size="1.6" fill="#004080">
<text x="84.5" y="32.7">VCON</text>
<text x="84.5" y="34.5">SGND</text>
<text x="90.8" y="34.5">BPEN</text>
<text x="92.5" y="32.7">SW</text>
<text x="84.5" y="36.3">PGND</text>
<text x="84.5" y="38.1">EN</text>
<text x="84.5" y="39.8">NC</text>
<text x="92.5" y="38.1">VIN</text>
<text x="93.1" y="36.3">FB</text>
<text x="112.9" y="105.6">VBP</text>
<text x="112.9" y="103.8">VMODE</text>
<text x="112.9" y="102.1">VEN</text>
<text x="123.4" y="107.4">RFOUT</text>
<text x="124.6" y="102.1">VCC1</text>
<text x="124.6" y="103.8">VCC2</text>
<text x="221.4" y="107.4">TX</text>
<text x="230.8" y="103.8">RX1</text>
<text x="230.8" y="107.4">RX2</text>
<text x="112.9" y="111">RFIN</text>
<text x="125.8" y="109.2">CPL</text>
<text x="221.4" y="111">ANT</text>
<text x="229.4" y="111">GND1</text>
<text x="229.4" y="112.7">GND2</text>
<text x="122.1" y="118.1">GNDSLG</text>
<text x="125.4" y="116.3">GND</text>
<text x="126.2" y="114.5">ISO</text>
<text x="229.4" y="114.5">GND3</text>
<text x="229.4" y="116.3">GND4</text>
<text x="229.4" y="118.1">GND5</text>
</g>
<g font-size="1.6" fill="#0000a0">
<text x="186.7" y="117">22PF</text>
<text x="76.5" y="122.3">2.2NH</text>
</g>
<text font-size="1.6" fill="#00f" x="115.6" y="124.1">824-849MHZ</text>
<g font-size="1.3">
<text x="30.8" y="1.3">5</text>
<text x="88.9" y="1.3">4</text>
<text x="147" y="1.3">3</text>
<text x="205" y="1.3">2</text>
<text x="263.1" y="1.3">1</text>
<text x=".5" y="28.4">D</text>
<text x="292.6" y="28.4">D</text>
<text x=".5" y="79.5">C</text>
<text x="292.6" y="79.5">C</text>
<text x=".5" y="130.6">B</text>
<text x="292.6" y="130.6">B</text>
<text x=".5" y="181.7">A</text>
<text x="292.6" y="181.7">A</text>
<text x="30.8" y="207.4">5</text>
<text x="88.9" y="207.4">4</text>
<text x="147" y="207.4">3</text>
<text x="205" y="207.4">2</text>
<text x="263.1" y="207.4">1</text>
</g>
</svg>
